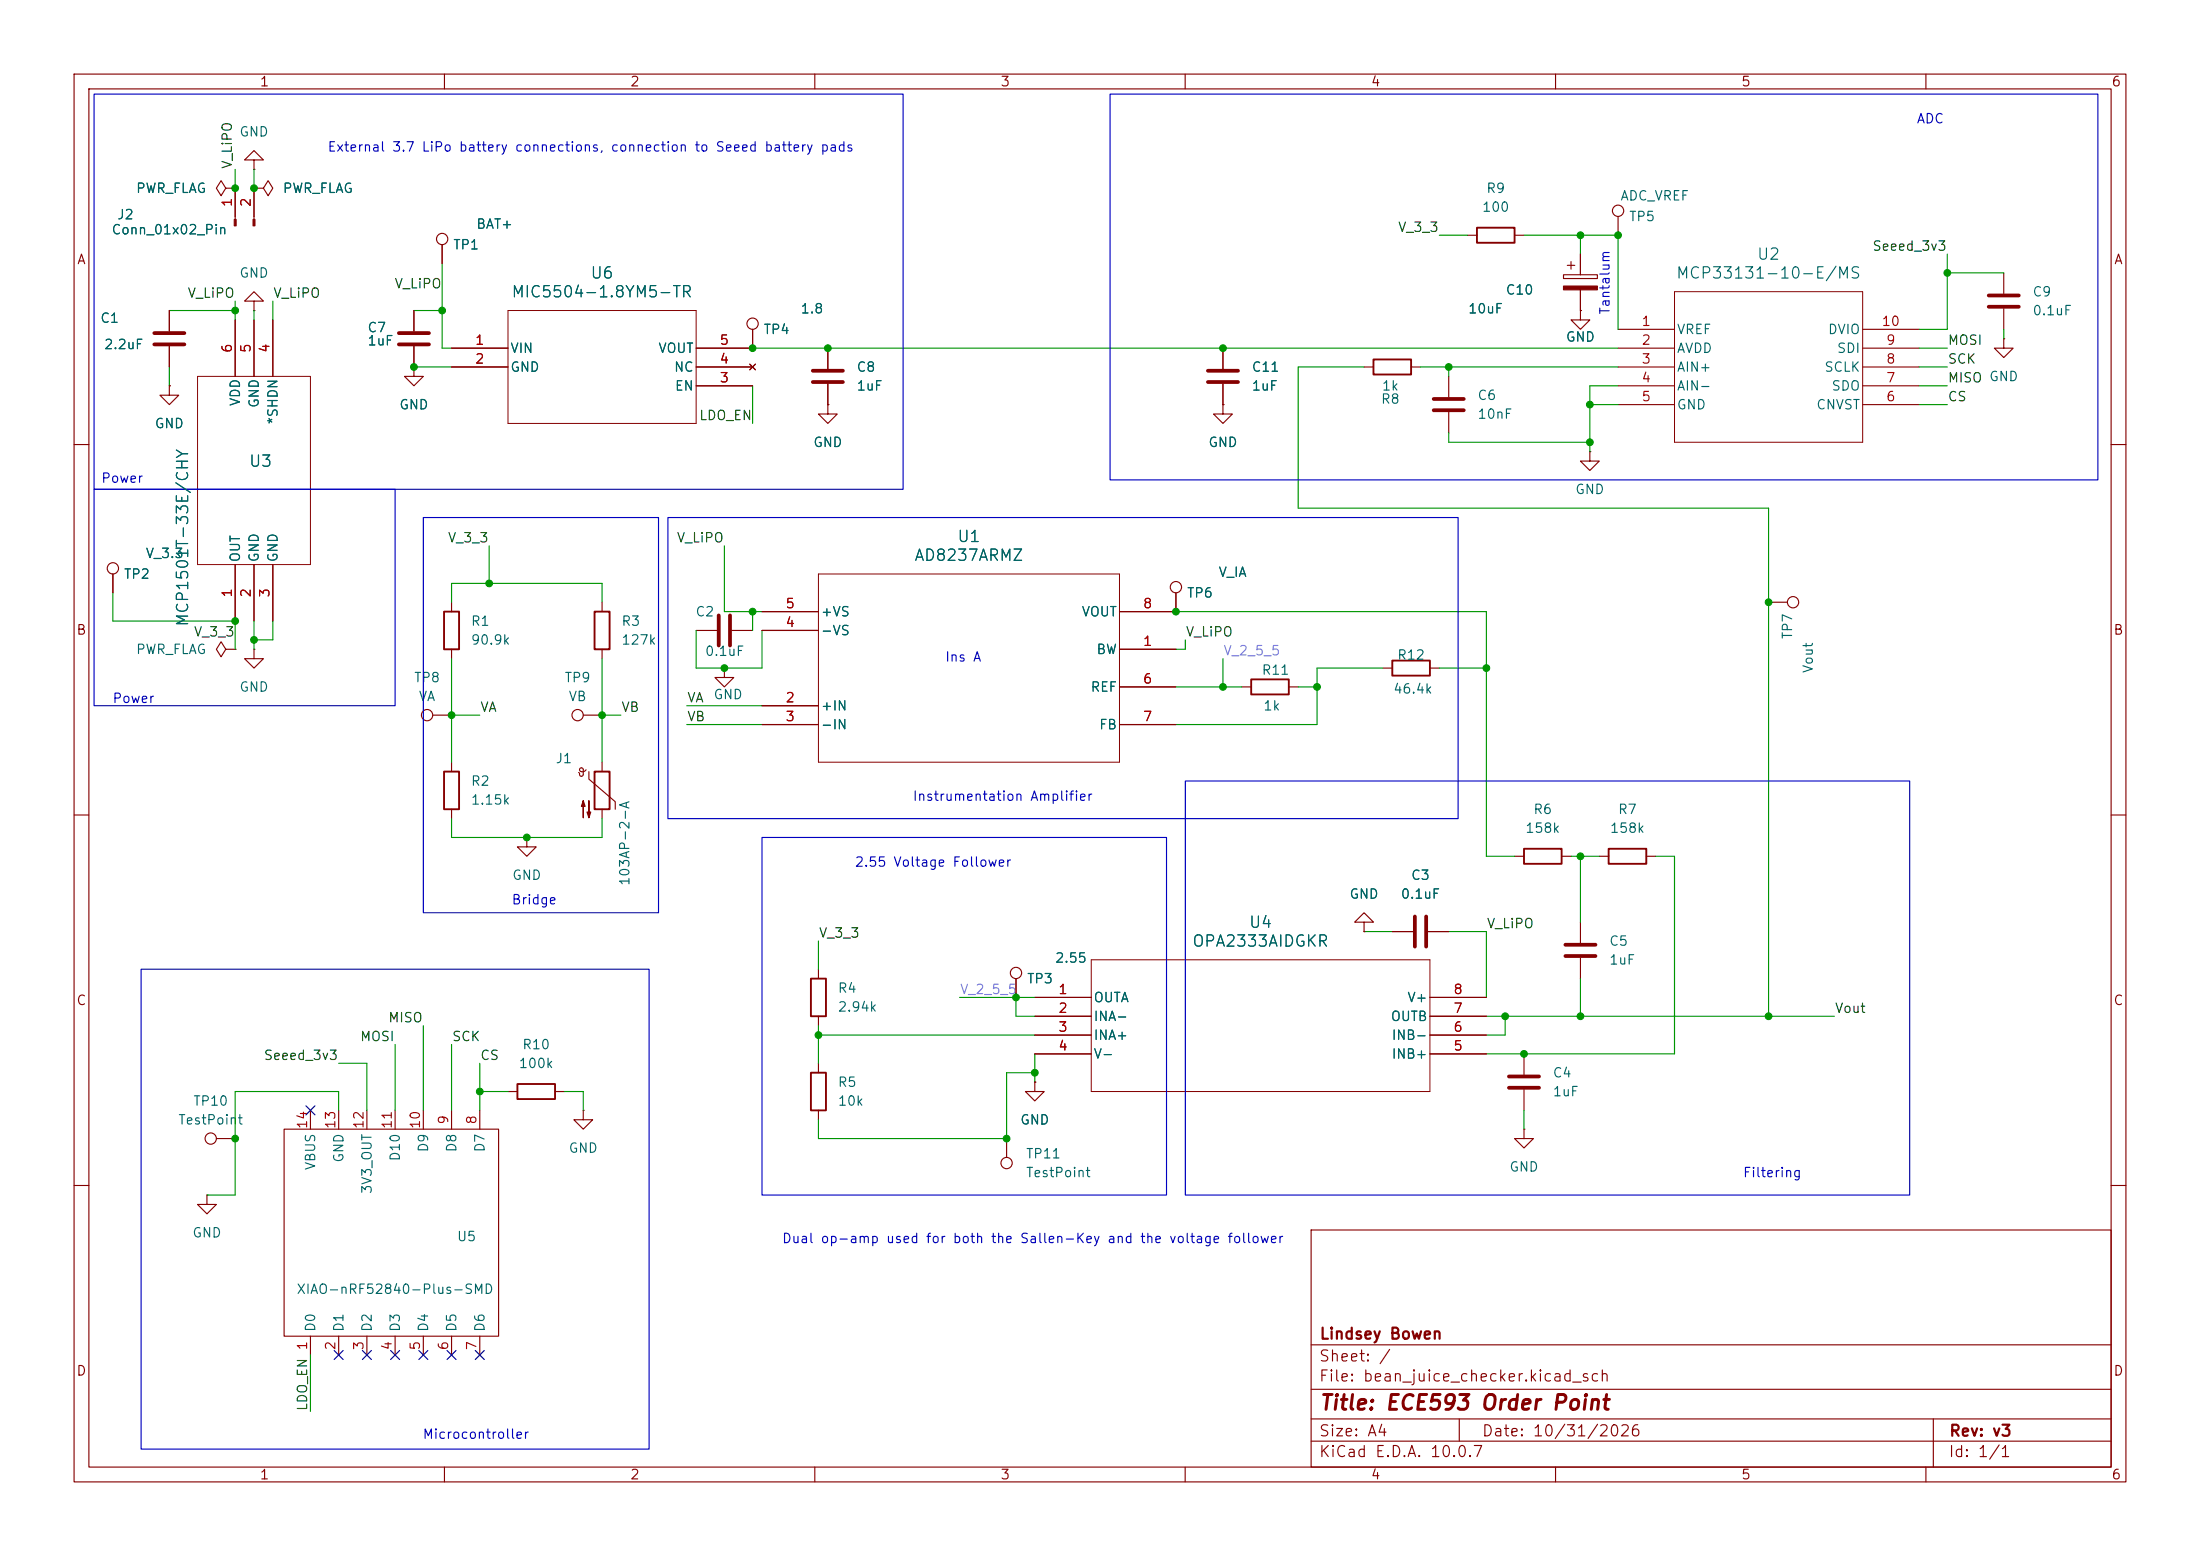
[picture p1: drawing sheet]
<svg xmlns="http://www.w3.org/2000/svg" width="297mm" height="210mm" viewBox="0 0 297 210" stroke-linecap="round" stroke-linejoin="round" font-family="sans-serif">
<g fill="none" stroke="#840000" stroke-width=".15">
<path d="M10 10h277v190h-277zM12 12h273v186h-273zM60 10v2M110 10v2M160 10v2M210 10v2M260 10v2M30.5 25.4l-.7-1-.6 1 .6 1 .7-1h1.2M31.7 25.4h.1M31.7 25.4v4.2M34.3 25.4h1.3l.6-1 .6 1-.6 1-.6-1M34.3 25.4h.1"/>
<path d="M34.3 21.6h1.3l-1.3-1.3-1.3 1.3h1.3v1.3M34.3 22.9h.1M34.3 25.4v4.2M59.7 33v2.6M198.1 31.8h1.3M204.5 31.8h1.2M211.1 37.1h4.5v.5h-4.5zM211.6 35.8h1M212.1 35.3v1M213.4 34.3v2.8M213.4 39.1v2.8M218.4 29.2v2.6"/>
<path d="M270.5 36.8v2.8M22.9 52.1v1.2h1.2l-1.2 1.3-1.3-1.3h1.3M22.9 52.1h.1M22.9 41.9v2.8M22.9 46.7v2.8M31.7 43.2v7.6M34.3 40.6h1.3l-1.3-1.2-1.3 1.2h1.3v1.3M34.3 41.9h.1M34.3 43.2v7.6M36.8 43.2v7.6M55.9 49.5v1.3h1.2l-1.2 1.3-1.3-1.3h1.3M55.9 49.5h.1"/>
<path d="M55.9 41.9v2.8M55.9 46.7v2.8M61 47h7.6M61 49.5h7.6M94 49.5h7.6M94 52.1h7.6M101.2 49.1l.8 .8M101.6 44.5v2.5h-7.6M102 49.1l-.8 .8M111.8 54.6v1.3h1.2l-1.2 1.3-1.3-1.3h1.3M111.8 54.6h.1M111.8 47v2.8"/>
<path d="M111.8 51.8v2.8M165.1 54.6v1.3h1.3l-1.3 1.3-1.3-1.3h1.3M165.1 54.6h.1M165.1 47v2.8M165.1 51.8v2.8M184.1 49.5h1.3M190.5 49.5h1.3M195.6 50.8v2.8M195.6 55.6v2.8M213.4 41.9v1.3h1.2l-1.2 1.3-1.3-1.3h1.3M213.4 41.9h.1M218.4 44.5h7.7"/>
<path d="M218.4 47h7.7M218.4 49.5h7.7M218.4 52.1h7.7M218.4 54.6h7.7M251.5 44.5h7.6M251.5 47h7.6M251.5 49.5h7.6M251.5 52.1h7.6M251.5 54.6h7.6M270.5 45.7v1.3h1.3l-1.3 1.3-1.3-1.3h1.3M270.5 45.7h.1M270.5 41.7v2.8"/>
<path d="M10 60h2M15.2 77.5v2.5M31.7 76.2v7.6M34.3 76.2v7.6M36.8 76.2v7.6M214.6 61v1.2h1.3l-1.3 1.3-1.2-1.3h1.2M214.6 61h.1M285 60h2M30.5 87.6l-.7-1-.6 1 .6 1 .7-1h1.2M31.7 87.6h.1M34.3 87.6v1.3h1.3l-1.3 1.3-1.3-1.3h1.3M34.3 87.6h.1"/>
<path d="M58.4 96.5h2.6M61 81.3v1.3M61 87.6v1.3M78.7 96.5h2.6M81.3 81.3v1.3M81.3 87.6v1.3M94 85.1h2.8M97.8 90.2v1.2h1.3l-1.3 1.3-1.3-1.3h1.3M97.8 90.2h.1M98.8 85.1h2.8M102.9 85.1h7.6M102.9 95.3h7.6"/>
<path d="M102.9 97.8h7.6M102.9 82.6h7.6M151.1 92.7h7.6M151.1 87.6h7.6M151.1 97.8h7.6M158.7 80v2.6h-7.6M167.6 92.7h1.3M174 92.7h1.3M186.7 90.2h1.3M193 90.2h1.3M238.8 81.3h2.5M10 110h2"/>
<path d="M61 102.9v1.2M61 109.2v1.3M71.1 113v1.3h1.3l-1.3 1.3-1.3-1.3h1.3M71.1 113h.1M79.1 103.9a.44 .44 0 0 1-.5 .3 .44 .44 0 0 1-.4-.4l.3-.2 .2 .2v.8l-.1 .2-.3-.1-.2-.4M79.5 104.1v1.1l3.6 3v1M81.3 102.9v1.2M81.3 109.2v1.3M204.5 115.6h1.2M210.8 115.6h1.3M215.9 115.6h1.3M222.2 115.6h1.3"/>
<path d="M285 110h2M110.5 130.8v1.3M110.5 137.2v1.2M137.2 132.1v2.5M139.7 134.6h7.6M139.7 137.2h7.6M139.7 139.7h7.6M184.1 124.5h1.3l-1.3-1.3-1.2 1.3h1.2v1.2M184.1 125.7h.1M188 125.7h2.8M192.8 125.7h2.8M193 134.6h7.7"/>
<path d="M193 137.2h7.7M193 139.7h7.7M213.4 124.5v2.8M213.4 129.3v2.8M29.2 153.7h2.5M38.4 152.4h28.9v27.9h-28.9zM41.9 149.9v2.5M45.7 149.9v2.5M49.5 149.9v2.5M53.3 149.9v2.5M57.1 149.9v2.5M61 149.9v2.5"/>
<path d="M64.8 149.9v2.5M68.6 147.3h1.2M74.9 147.3h1.3M78.7 149.9v1.2h1.3l-1.3 1.3-1.2-1.3h1.2M78.7 149.9h.1M110.5 143.5v1.3M110.5 149.9v1.2M135.9 153.7v2.5M139.7 146.1v1.2h1.3l-1.3 1.3-1.3-1.3h1.3M139.7 146.1h.1M139.7 142.2h7.6M193 142.2h7.7"/>
<path d="M205.7 152.4v1.3h1.3l-1.3 1.2-1.2-1.2h1.2M205.7 152.4h.1M205.7 142.2v2.8M205.7 147.1v2.8M10 160h2M27.9 161.3v1.3h1.3l-1.3 1.2-1.2-1.2h1.2M27.9 161.3h.1M177 166h108v32h-108zM285 160h2M41.9 180.3v2.6M45.7 180.3v2.6M49.5 180.3v2.6"/>
<path d="M53.3 180.3v2.6M57.1 180.3v2.6M60 198v2M61 180.3v2.6M64.8 180.3v2.6M110 198v2M160 198v2M177 194.5h108M177 191.5h108M177 187.5h108M177 181.5h108M197 191.5v3"/>
<path d="M210 198v2M260 198v2M261 191.5v6.5"/>
<circle cx="59.7" cy="32.3" r=".76"/>
<circle cx="218.4" cy="28.4" r=".76"/>
<circle cx="101.6" cy="43.7" r=".76"/>
<circle cx="15.2" cy="76.7" r=".76"/>
<circle cx="158.7" cy="79.2" r=".76"/>
<circle cx="57.7" cy="96.5" r=".76"/>
<circle cx="78" cy="96.5" r=".76"/>
<circle cx="242.1" cy="81.3" r=".76"/>
<circle cx="137.2" cy="131.3" r=".76"/>
<circle cx="28.4" cy="153.7" r=".76"/>
<circle cx="135.9" cy="157" r=".76"/>
</g>
<g fill="#840000" stroke="#840000" stroke-width=".15">
<path d="M78.7 108.1l.3 .7h-.5l.2-.7v2.3z"/>
<path d="M79.5 108.1v2.3l-.3-.8h.6l-.3 .8z"/>
<path d="M211.1 38.6h4.5v.5h-4.5z"/>
<path d="M31.6 29.6h.3v.9h-.3z"/>
<path d="M34.2 29.6h.2v.9h-.2z"/>
</g>
<g fill="none" stroke="#840000" stroke-width=".25">
<path d="M199.4 30.7h5.1v2.1h-5.1zM185.4 48.5h5.1v2h-5.1zM59.9 82.6h2.1v5h-2.1zM80.3 82.6h2v5h-2zM168.9 91.7h5.1v2h-5.1zM188 89.2h5v2h-5zM59.9 104.1h2.1v5.1h-2.1zM80.3 104.1h2v5.1h-2zM205.7 114.6h5.1v2h-5.1zM217.2 114.6h5v2h-5zM109.5 132.1h2v5.1h-2zM69.8 146.3h5.1v2h-5.1z"/>
<path d="M109.5 144.8h2v5.1h-2z"/>
</g>
<path d="M226.1 39.4h25.4v20.3h-25.4zM26.7 50.8h15.2v25.4h-15.2zM68.6 41.9h25.4v15.3h-25.4zM110.5 77.5h40.6v25.4h-40.6zM147.3 129.5h45.7v17.8h-45.7z" fill="none" stroke="#840000" stroke-width=".14"/>
<g fill="none" stroke="#840000" stroke-width=".51">
<path d="M268.5 39.9h4M20.8 45h4.1M20.8 46.5h4.1M53.8 45h4.1M53.8 46.5h4.1M109.7 50h4.1M109.7 51.6h4.1M163.1 50h4M163.1 51.6h4M193.5 53.8h4.1M193.5 55.4h4.1M268.5 41.4h4"/>
<path d="M97 83.1v4M98.6 83.1v4M191 123.7v4.1M192.5 123.7v4.1M211.3 127.5h4.1M211.3 129h4.1M203.7 145.3h4.1M203.7 146.8h4.1"/>
</g>
<g fill="none" stroke="#009600" stroke-width=".15">
<path d="M31.7 22.9v2.5M34.3 22.9v2.5M59.7 35.6v11.4h1.3M194.3 31.8h3.8M205.7 31.8h12.7v12.7M213.4 31.8v2.5M262.9 36.8h7.6M262.9 34.3v10.2h-3.8M22.9 41.9h8.8M22.9 49.5v2.6M31.7 40.6v2.6M34.3 41.9v1.3"/>
<path d="M36.8 40.6v2.6M55.9 41.9h3.8M55.9 49.5h5.1M101.6 52.1v5.1M101.6 47h116.8M184.1 49.5h-8.8v19.1h63.5v68.6M191.8 49.5h26.6M195.6 49.5v1.3M195.6 58.4v1.3h19M214.6 54.6h3.8M218.4 52.1h-3.8v8.9M259.1 47h3.8"/>
<path d="M259.1 49.5h3.8M259.1 54.6h3.8M259.1 52.1h3.8M270.5 44.5v1.2M66 73.7v5M97.8 73.7v8.9h5.1M15.2 80v3.8h16.5v3.8M34.3 83.8v3.8M36.8 83.8v2.6h-2.5M61 81.3v-2.6h20.3v2.6M61 88.9v14M61 96.5h3.8"/>
<path d="M81.3 88.9v14M81.3 96.5h2.5M92.7 95.3h10.2M92.7 97.8h10.2M94 85.1v5.1h8.9v-5.1M101.6 82.6v2.5M158.7 82.6h42v33h3.8M158.7 92.7h8.9M160 86.4v1.2h-1.3M165.1 88.9v3.8M175.3 92.7h2.5M186.7 90.2h-8.9v7.6h-19.1"/>
<path d="M194.3 90.2h6.4M61 110.5v2.5h20.3v-2.5M212.1 115.6h3.8M213.4 115.6v8.9M223.5 115.6h2.6v26.6h-25.4M57.1 138.4v11.5M110.5 127v3.8M110.5 138.4v5.1M110.5 139.7h29.2M129.5 134.6h10.2M137.2 134.6v2.6h2.5M184.1 125.7h3.9"/>
<path d="M195.6 125.7h5.1v8.9M200.7 137.2h46.9M203.2 137.2v2.5h-2.5M213.4 132.1v5.1M45.7 149.9v-2.6h-14v14h-3.8M45.7 143.5h3.8v6.4M53.3 141v8.9M61 141v8.9M64.8 147.3h3.8M64.8 143.5v6.4M76.2 147.3h2.5v2.6M139.7 144.8h-3.8v8.9h-25.4v-2.6"/>
<path d="M139.7 142.2v3.9M205.7 149.9v2.5M41.9 182.9v7.6"/>
</g>
<g fill="none" stroke="#000084" stroke-width=".15">
<path d="M41.3 149.3l1.2 1.2M42.5 149.3l-1.2 1.2M45.1 182.3l1.2 1.2M46.3 182.3l-1.2 1.2M48.9 182.3l1.2 1.2M50.1 182.3l-1.2 1.2M52.7 182.3l1.2 1.2M53.9 182.3l-1.2 1.2M56.5 182.3l1.3 1.2M57.8 182.3l-1.3 1.2M60.4 182.3l1.2 1.2M61.6 182.3l-1.2 1.2"/>
<path d="M64.2 182.3l1.2 1.2M65.4 182.3l-1.2 1.2"/>
</g>
<path d="M12.7 12.7h109.2v53.3h-109.2zM149.9 12.7h133.3v52.1h-133.3zM12.7 66h40.6v29.3h-40.6zM57.1 69.9h31.8v53.3h-31.8zM90.2 69.9h106.6v40.6h-106.6zM102.9 113h54.6v48.3h-54.6zM160 105.4h97.8v55.9h-97.8zM19 130.8h68.6v64.8h-68.6z" fill="none" stroke="#0000c2" stroke-width=".15"/>
<g fill="#009600" stroke="#009600" stroke-width=".14">
<circle cx="71.1" cy="113" r=".46"/>
<circle cx="31.7" cy="153.7" r=".46"/>
<circle cx="64.8" cy="147.3" r=".46"/>
<circle cx="111.8" cy="47" r=".46"/>
<circle cx="101.6" cy="47" r=".46"/>
<circle cx="34.3" cy="25.4" r=".46"/>
<circle cx="31.7" cy="25.4" r=".46"/>
<circle cx="59.7" cy="41.9" r=".46"/>
<circle cx="61" cy="96.5" r=".46"/>
<circle cx="66" cy="78.7" r=".46"/>
<circle cx="81.3" cy="96.5" r=".46"/>
<circle cx="97.8" cy="90.2" r=".46"/>
<circle cx="101.6" cy="82.6" r=".46"/>
<circle cx="55.9" cy="49.5" r=".46"/>
<circle cx="31.7" cy="41.9" r=".46"/>
<circle cx="34.3" cy="86.4" r=".46"/>
<circle cx="31.7" cy="83.8" r=".46"/>
<circle cx="205.7" cy="142.2" r=".46"/>
<circle cx="213.4" cy="115.6" r=".46"/>
<circle cx="203.2" cy="137.2" r=".46"/>
<circle cx="139.7" cy="144.8" r=".46"/>
<circle cx="137.2" cy="134.6" r=".46"/>
<circle cx="135.9" cy="153.7" r=".46"/>
<circle cx="238.8" cy="137.2" r=".46"/>
<circle cx="213.4" cy="137.2" r=".46"/>
<circle cx="200.7" cy="90.2" r=".46"/>
<circle cx="238.8" cy="81.3" r=".46"/>
<circle cx="177.8" cy="92.7" r=".46"/>
<circle cx="262.9" cy="36.8" r=".46"/>
<circle cx="218.4" cy="31.8" r=".46"/>
<circle cx="165.1" cy="47" r=".46"/>
<circle cx="214.6" cy="54.6" r=".46"/>
<circle cx="214.6" cy="59.7" r=".46"/>
<circle cx="195.6" cy="49.5" r=".46"/>
<circle cx="213.4" cy="31.8" r=".46"/>
<circle cx="110.5" cy="139.7" r=".46"/>
<circle cx="165.1" cy="92.7" r=".46"/>
<circle cx="158.7" cy="82.6" r=".46"/>
</g>
<text font-size="2" fill="#840000" x="178" y="190.8">Title: ECE593 Order Point</text>
<g font-size="1.5" fill="#006464">
<text x="237.1" y="35.4">U2</text>
<text x="68.9" y="40.5">MIC5504-1.8YM5-TR</text>
<text x="79.6" y="38">U6</text>
<text x="226.2" y="38">MCP33131-10-E/MS</text>
<text x="33.5" y="63.4">U3</text>
<text x="123.3" y="76.1">AD8237ARMZ</text>
<text x="129.1" y="73.5">U1</text>
<text x="25.8" y="84.7" transform="rotate(-90 25.8 84.7)">MCP1501T-33E/CHY</text>
<text x="168.5" y="125.6">U4</text>
<text x="160.8" y="128.2">OPA2333AIDGKR</text>
</g>
<g font-size="1.5" fill="#840000">
<text x="178" y="184.1">Sheet: /</text>
<text x="178" y="181.1">Lindsey Bowen</text>
<text x="178" y="186.8">File: bean_juice_checker.kicad_sch</text>
<text x="178" y="197">KiCad E.D.A. 10.0.7</text>
<text x="178" y="194.2">Size: A4</text>
<text x="200" y="194.2">Date: 10/31/2026</text>
<text x="263" y="197">Id: 1/1</text>
<text x="263" y="194.2">Rev: v3</text>
</g>
<g font-size="1.3" fill="#840000">
<text x="35" y="12">1</text>
<text x="85" y="12">2</text>
<text x="135" y="12">3</text>
<text x="185" y="12">4</text>
<text x="235" y="12">5</text>
<text x="285" y="12">6</text>
<text x="10.3" y="36">A</text>
<text x="285.3" y="36">A</text>
<text x="10.2" y="86">B</text>
<text x="285.2" y="86">B</text>
<text x="10.2" y="136">C</text>
<text x="285.2" y="136">C</text>
<text x="10.2" y="186">D</text>
<text x="285.2" y="186">D</text>
<text x="35" y="200">1</text>
<text x="85" y="200">2</text>
<text x="135" y="200">3</text>
<text x="185" y="200">4</text>
<text x="235" y="200">5</text>
<text x="285" y="200">6</text>
</g>
<g font-size="1.3" fill="#0000c2">
<text x="258.7" y="17">ADC</text>
<text x="44.1" y="20.8">External 3.7 LiPo battery connections, connection to Seeed battery pads</text>
<text x="217.6" y="42.6" transform="rotate(-90 217.6 42.6)">Tantalum</text>
<text x="13.6" y="65.5">Power</text>
<text x="127.5" y="89.6">Ins A</text>
<text x="15.1" y="95.2">Power</text>
<text x="123.1" y="108.4">Instrumentation Amplifier</text>
<text x="115.3" y="117.3">2.55 Voltage Follower</text>
<text x="69" y="122.4">Bridge</text>
<text x="235.2" y="159.2">Filtering</text>
<text x="105.5" y="168.1">Dual op-amp used for both the Sallen-Key and the voltage follower</text>
<text x="57" y="194.5">Microcontroller</text>
</g>
<g font-size="1.3" fill="#0f0f0f">
<text x="31.6" y="22.9" transform="rotate(-90 31.6 22.9)">V_LiPO</text>
<text x="188.6" y="31.6">V_3_3</text>
<text x="252.7" y="34.2">Seeed_3v3</text>
<text x="25.2" y="40.5">V_LiPO</text>
<text x="36.8" y="40.5">V_LiPO</text>
<text x="53.2" y="39.2">V_LiPO</text>
<text x="262.9" y="46.9">MOSI</text>
<text x="262.9" y="51.9">MISO GND</text>
<text x="262.9" y="49.4">SCK</text>
<text x="94.3" y="57">LDO_EN</text>
<text x="262.9" y="54.5">CS</text>
<text x="60.4" y="73.5">V_3_3</text>
<text x="91.3" y="73.5">V_LiPO</text>
<text x="26.1" y="86.2">V_3_3</text>
<text x="160" y="86.2">V_LiPO</text>
<text x="92.7" y="95.1">VA</text>
<text x="64.7" y="96.4">VA</text>
<text x="83.8" y="96.4">VB</text>
<text x="92.7" y="97.7">VB</text>
<text x="200.6" y="125.6">V_LiPO</text>
<text x="110.5" y="126.9">V_3_3</text>
<text x="247.6" y="137">Vout</text>
<text x="35.5" y="143.4">Seeed_3v3</text>
<text x="48.5" y="140.8">MOSI</text>
<text x="52.3" y="138.3">MISO</text>
<text x="60.9" y="140.8">SCK</text>
<text x="64.7" y="143.4">CS</text>
<text x="41.8" y="190.5" transform="rotate(-90 41.8 190.5)">LDO_EN</text>
</g>
<g font-size="1.3" fill="#006464">
<text x="32.2" y="18.7">GND</text>
<text x="15.7" y="29.9">J2</text>
<text x="18.3" y="26.4">PWR_FLAG</text>
<text x="38.1" y="26.4">PWR_FLAG</text>
<text x="200" y="28.9">100</text>
<text x="200.6" y="26.4">R9</text>
<text x="218.7" y="27.4">ADC_VREF</text>
<text x="15" y="32">Conn_01x02_Pin</text>
<text x="61.1" y="34">TP1</text>
<text x="64.2" y="31.2">BAT+</text>
<text x="219.8" y="30.2">TP5</text>
<text x="32.2" y="37.8">GND</text>
<text x="203.2" y="40.1">C10</text>
<text x="274.3" y="40.3">C9</text>
<text x="13.4" y="43.9">C1</text>
<text x="14" y="47.4">2.2uF</text>
<text x="49.5" y="45.2">C7</text>
<text x="49.5" y="46.9">1uF</text>
<text x="68.8" y="48">VIN</text>
<text x="88.8" y="48">VOUT</text>
<text x="103" y="45.4">TP4</text>
<text x="108" y="42.6">1.8</text>
<text x="198.1" y="42.6">10uF</text>
<text x="211.3" y="46.4">GND</text>
<text x="226.3" y="45.4">VREF</text>
<text x="226.3" y="48">AVDD</text>
<text x="246.7" y="45.4">DVIO</text>
<text x="247.9" y="48">SDI</text>
<text x="274.3" y="42.9">0.1uF</text>
<text x="68.8" y="50.5">GND</text>
<text x="90.9" y="50.5">NC</text>
<text x="91" y="53">EN</text>
<text x="115.6" y="50.5">C8</text>
<text x="115.6" y="53">1uF</text>
<text x="168.9" y="50.5">C11</text>
<text x="168.9" y="53">1uF</text>
<text x="186.5" y="53">1k</text>
<text x="226.3" y="50.5">AIN+</text>
<text x="226.3" y="53">AIN-</text>
<text x="246.2" y="50.5">SCLK</text>
<text x="247.2" y="53">SDO</text>
<text x="20.8" y="58.1">GND</text>
<text x="32.7" y="54.9" transform="rotate(-90 32.7 54.9)">VDD</text>
<text x="35.3" y="55.2" transform="rotate(-90 35.3 55.2)">GND</text>
<text x="37.8" y="57.4" transform="rotate(-90 37.8 57.4)">*SHDN</text>
<text x="53.8" y="55.6">GND</text>
<text x="186.3" y="54.8">R8</text>
<text x="199.4" y="54.3">C6</text>
<text x="199.4" y="56.8">10nF</text>
<text x="226.3" y="55.6">GND</text>
<text x="245.1" y="55.6">CNVST</text>
<text x="109.7" y="60.7">GND</text>
<text x="163" y="60.7">GND</text>
<text x="212.6" y="67">GND</text>
<text x="19.6" y="75.6">V_3.3</text>
<text x="32.7" y="76" transform="rotate(-90 32.7 76)">OUT</text>
<text x="35.3" y="76" transform="rotate(-90 35.3 76)">GND</text>
<text x="37.8" y="76" transform="rotate(-90 37.8 76)">GND</text>
<text x="16.6" y="78.4">TP2</text>
<text x="93.8" y="83.5">C2</text>
<text x="110.7" y="83.5">+VS</text>
<text x="145.9" y="83.5">VOUT</text>
<text x="160.1" y="81">TP6</text>
<text x="164.4" y="78.2">V_IA</text>
<text x="18.3" y="88.6">PWR_FLAG</text>
<text x="63.5" y="84.8">R1</text>
<text x="63.5" y="87.3">90.9k</text>
<text x="83.8" y="84.8">R3</text>
<text x="83.8" y="87.3">127k</text>
<text x="95.1" y="88.8">0.1uF</text>
<text x="110.7" y="86.1">-VS</text>
<text x="147.9" y="88.6">BW</text>
<text x="188.5" y="89.4">R12</text>
<text x="242.3" y="86.4" transform="rotate(-90 242.3 86.4)">TP7</text>
<text x="32.2" y="93.7">GND</text>
<text x="55.8" y="92.4">TP8</text>
<text x="56.4" y="94.9">VA</text>
<text x="76.1" y="92.4">TP9</text>
<text x="76.7" y="94.9">VB</text>
<text x="96.2" y="94.7">GND</text>
<text x="147.1" y="93.7">REF</text>
<text x="170.2" y="91.4">R11</text>
<text x="188" y="93.9">46.4k</text>
<text x="245.1" y="90.9" transform="rotate(-90 245.1 90.9)">Vout</text>
<text x="110.7" y="96.2">+IN</text>
<text x="110.7" y="98.8">-IN</text>
<text x="148.3" y="98.8">FB</text>
<text x="170.5" y="96.2">1k</text>
<text x="63.5" y="106.4">R2</text>
<text x="74.9" y="103.3">J1</text>
<text x="63.5" y="108.9">1.15k</text>
<text x="205.8" y="112.7">158k</text>
<text x="206.9" y="110.2">R6</text>
<text x="217.3" y="112.7">158k</text>
<text x="218.3" y="110.2">R7</text>
<text x="69.1" y="119.1">GND</text>
<text x="85.3" y="119.6" transform="rotate(-90 85.3 119.6)">103AP-2-A</text>
<text x="190.4" y="119.1">C3</text>
<text x="182.1" y="121.6">GND</text>
<text x="189" y="121.6">0.1uF</text>
<text x="142.3" y="130.2">2.55</text>
<text x="217.2" y="128">C5</text>
<text x="217.2" y="130.5">1uF</text>
<text x="113" y="134.3">R4</text>
<text x="113" y="136.9">2.94k</text>
<text x="138.6" y="133">TP3</text>
<text x="147.5" y="135.6">OUTA</text>
<text x="189.9" y="135.6">V+</text>
<text x="70.4" y="141.9">R10</text>
<text x="147.5" y="138.1">INA-</text>
<text x="147.5" y="140.7">INA+</text>
<text x="147.5" y="143.2">V-</text>
<text x="187.7" y="138.1">OUTB</text>
<text x="187.8" y="143.2">INB+</text>
<text x="187.8" y="140.7">INB-</text>
<text x="26" y="149.6">TP10</text>
<text x="69.9" y="144.5">100k</text>
<text x="113" y="147">R5</text>
<text x="113" y="149.6">10k</text>
<text x="209.5" y="145.7">C4</text>
<text x="209.5" y="148.3">1uF</text>
<text x="24" y="152.1">TestPoint</text>
<text x="58.1" y="155.6" transform="rotate(-90 58.1 155.6)">D9</text>
<text x="61.9" y="155.6" transform="rotate(-90 61.9 155.6)">D8</text>
<text x="65.7" y="155.6" transform="rotate(-90 65.7 155.6)">D7</text>
<text x="76.7" y="155.9">GND</text>
<text x="137.6" y="152.1">GND</text>
<text x="42.9" y="158" transform="rotate(-90 42.9 158)">VBUS</text>
<text x="46.7" y="157" transform="rotate(-90 46.7 157)">GND</text>
<text x="50.5" y="161.2" transform="rotate(-90 50.5 161.2)">3V3_OUT</text>
<text x="54.3" y="156.8" transform="rotate(-90 54.3 156.8)">D10</text>
<text x="138.4" y="156.7">TP11</text>
<text x="138.4" y="159.2">TestPoint</text>
<text x="203.7" y="158.4">GND</text>
<text x="25.9" y="167.3">GND</text>
<text x="61.6" y="167.8">U5</text>
<text x="39.9" y="175">XIAO-nRF52840-Plus-SMD</text>
<text x="42.9" y="179.9" transform="rotate(-90 42.9 179.9)">D0</text>
<text x="46.7" y="179.9" transform="rotate(-90 46.7 179.9)">D1</text>
<text x="50.5" y="179.9" transform="rotate(-90 50.5 179.9)">D2</text>
<text x="54.3" y="179.9" transform="rotate(-90 54.3 179.9)">D3</text>
<text x="58.1" y="179.9" transform="rotate(-90 58.1 179.9)">D4</text>
<text x="61.9" y="179.9" transform="rotate(-90 61.9 179.9)">D5</text>
<text x="65.7" y="179.9" transform="rotate(-90 65.7 179.9)">D6</text>
</g>
<g font-size="1.3" fill="#a90000">
<text x="31.6" y="28" transform="rotate(-90 31.6 28)">1</text>
<text x="34.2" y="28" transform="rotate(-90 34.2 28)">2</text>
<text x="31.6" y="47.7" transform="rotate(-90 31.6 47.7)">6</text>
<text x="34.2" y="47.7" transform="rotate(-90 34.2 47.7)">5</text>
<text x="36.7" y="47.7" transform="rotate(-90 36.7 47.7)">4</text>
<text x="64" y="46.9">1</text>
<text x="97.1" y="46.9">5</text>
<text x="221.5" y="44.3">1</text>
<text x="221.5" y="46.9">2</text>
<text x="253.9" y="44.3">10</text>
<text x="254.5" y="46.9">9</text>
<text x="64" y="49.4">2</text>
<text x="97.1" y="51.9">3</text>
<text x="97.1" y="49.4">4</text>
<text x="221.5" y="49.4">3</text>
<text x="221.5" y="51.9">4</text>
<text x="254.5" y="51.9">7</text>
<text x="254.5" y="49.4">8</text>
<text x="221.5" y="54.5">5</text>
<text x="254.5" y="54.5">6</text>
<text x="31.6" y="80.7" transform="rotate(-90 31.6 80.7)">1</text>
<text x="34.2" y="80.7" transform="rotate(-90 34.2 80.7)">2</text>
<text x="36.7" y="80.7" transform="rotate(-90 36.7 80.7)">3</text>
<text x="105.9" y="82.4">5</text>
<text x="154.2" y="82.4">8</text>
<text x="105.9" y="85">4</text>
<text x="154.2" y="87.5">1</text>
<text x="105.9" y="95.1">2</text>
<text x="154.2" y="92.6">6</text>
<text x="105.9" y="97.7">3</text>
<text x="154.2" y="97.7">7</text>
<text x="142.8" y="134.5">1</text>
<text x="142.8" y="137">2</text>
<text x="196.1" y="137">7</text>
<text x="196.1" y="134.5">8</text>
<text x="142.8" y="139.6">3</text>
<text x="142.8" y="142.1">4</text>
<text x="196.1" y="142.1">5</text>
<text x="196.1" y="139.6">6</text>
<text x="41.8" y="152.5" transform="rotate(-90 41.8 152.5)">14</text>
<text x="45.6" y="152.5" transform="rotate(-90 45.6 152.5)">13</text>
<text x="49.4" y="152.5" transform="rotate(-90 49.4 152.5)">12</text>
<text x="53.2" y="152.5" transform="rotate(-90 53.2 152.5)">11</text>
<text x="57" y="152.5" transform="rotate(-90 57 152.5)">10</text>
<text x="60.8" y="151.9" transform="rotate(-90 60.8 151.9)">9</text>
<text x="64.6" y="151.9" transform="rotate(-90 64.6 151.9)">8</text>
<text x="41.8" y="182.3" transform="rotate(-90 41.8 182.3)">1</text>
<text x="45.6" y="182.3" transform="rotate(-90 45.6 182.3)">2</text>
<text x="49.4" y="182.3" transform="rotate(-90 49.4 182.3)">3</text>
<text x="53.2" y="182.3" transform="rotate(-90 53.2 182.3)">4</text>
<text x="57" y="182.3" transform="rotate(-90 57 182.3)">5</text>
<text x="60.8" y="182.3" transform="rotate(-90 60.8 182.3)">6</text>
<text x="64.6" y="182.3" transform="rotate(-90 64.6 182.3)">7</text>
</g>
<g font-size="1.3" fill="#34b7ff">
<text x="165.1" y="88.8">V_2_5_5</text>
<text x="129.5" y="134.5">V_2_5_5</text>
</g>
</svg>
